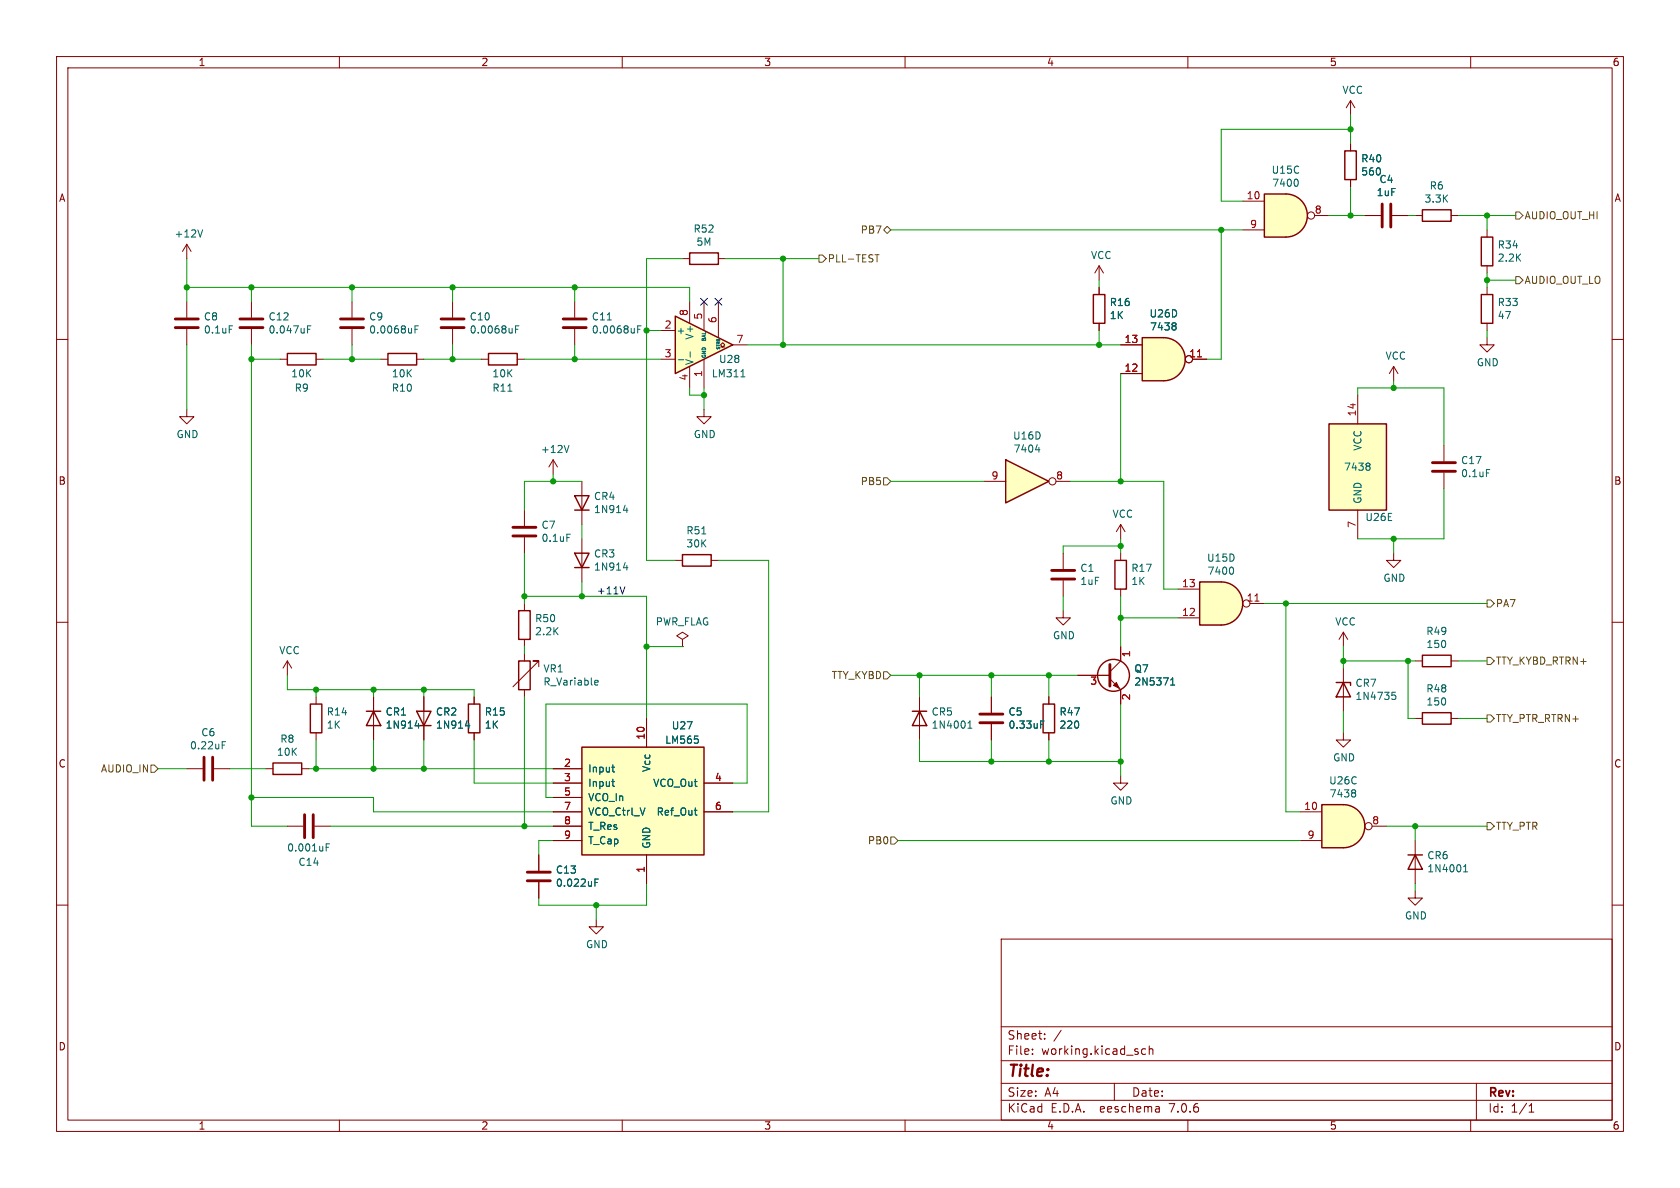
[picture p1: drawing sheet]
<svg xmlns="http://www.w3.org/2000/svg" width="297mm" height="210mm" viewBox="0 0 297 210" stroke-linecap="round" stroke-linejoin="round" font-family="sans-serif">
<g fill="none" stroke="#840000" stroke-width=".18">
<path d="M10 10h277v190h-277zM12 12h273v186h-273zM60 10v2M110 10v2M160 10v2M210 10v2M260 10v2M10 60h2M262.9 40.6v1.3M262.9 47v1.3M262.9 50.8v1.3M262.9 57.2v1.2"/>
<path d="M285 60h2M33 72.4v1.3h1.3l-1.3 1.2-1.3-1.2h1.3M246.4 64.8l-.8 1.2M246.4 64.8v2.5M246.4 64.8l.7 1.2M198.1 97.8v1.3M10 110h2M50.8 116.8l-.8 1.3M50.8 116.8v2.6M50.8 116.8l.8 1.3M198.1 104.1v1.3M237.5 118.1v7.6"/>
<path d="M250.2 116.8h1.3M256.5 116.8h1.3M285 110h2M33 135.9h2.8M37.8 135.9h2.8M47 135.9h1.3M53.3 135.9h1.3M175.3 123.2v2.8M175.3 128v2.8M185.4 123.2v1.3M185.4 129.5v1.3M198.1 137.2v1.2h1.3l-1.3 1.3-1.3-1.3h1.3"/>
<path d="M237.5 129.5v1.3h1.3l-1.3 1.3-1.3-1.3h1.3M250.2 127h1.3M256.5 127h1.3M10 160h2M50.8 146.1h2.8M55.6 146.1h2.8M250.2 157.5v1.3h1.3l-1.3 1.2-1.3-1.2h1.3M250.2 148.6v7.6M285 160h2M177 166h108v32h-108zM60 198v2M110 198v2"/>
<path d="M160 198v2M177 194.5h108M177 191.5h108M177 187.5h108M177 181.5h108M182.5 186.3v.1M182.5 185.5v.1M184.7 183.6v.1M184.7 182.8v.1M187.6 182.1l-1.3 2M197 191.5v3M202.5 185.5l-.4-.1-.3 .3v.4l.2 .2h.5"/>
<path d="M203.2 185.5l.2-.1 .3 .1 .1 .9M203.2 184.9v1.5M204.9 195.7l.1 .9M205 196.5l-.2 .1M205 196h-.2M210 198v2M260 198v2M261 191.5v6.5M270.3 196.6h.9M270.3 195.5l.4-.4v1.5"/>
</g>
<path d="M261.9 52.1h2v5.1h-2zM261.9 41.9h2v5.1h-2zM197.1 99.1h2v5h-2zM251.5 115.8h5v2.1h-5zM48.3 134.9h5v2h-5zM184.4 124.5h2v5h-2zM236.2 120.7h2.6v.5M237.5 120.7l1.3 2.5h-2.6zM251.5 126h5v2h-5zM248.9 151.1h2.6M250.2 151.1l1.3 2.6h-2.6z" fill="none" stroke="#840000" stroke-width=".25"/>
<path d="M39.3 131.7h.4M39.3 131.1h.6M184 128.1h.4M184 127.5h.6M246.1 122.4h.6M246.2 122.9h.3l.3 .2-.2 .5h-.4M57.7 149.8h.4M57.7 149.2h.6M258.7 154.1h.8M258.7 153.2l.4-.3v1.2" fill="none" stroke="#006464" stroke-width=".18"/>
<path d="M36.1 133.9v4M37.6 133.9v4M173.2 127.8h4.1M173.2 126.2h4.1M53.8 144v4.1M55.4 144v4.1" fill="none" stroke="#840000" stroke-width=".51"/>
<path d="M227.3 34.3a3.8 3.8 0 0 1 3.8 3.8 3.8 3.8 0 0 1-3.8 3.8z" fill="#ffffc2" stroke="#ffffc2" stroke-width=".18"/>
<path d="M223.5 34.3h3.8v7.6h-3.8z" fill="#ffffc2"/>
<path d="M223.5 34.3h3.8a3.8 3.8 0 0 1 3.8 3.8 3.8 3.8 0 0 1-3.8 3.8h-3.8z" fill="none" stroke="#840000" stroke-width=".25"/>
<g fill="none" stroke="#840000" stroke-width=".18">
<path d="M219.7 35.6h3.8M232.4 38.1h2.5M219.7 40.6h3.8M188 97.8v2.8M198.1 92.7l-.7 1.3M198.1 92.7v2.6M198.1 92.7l.8 1.3M188 108v1.2h1.2l-1.2 1.3-1.3-1.3h1.3M188 102.6v2.8"/>
<circle cx="231.8" cy="38.1" r=".63"/>
</g>
<path d="M229.2 31.7a.79 .79 0 0 1 0 1.2" fill="none" stroke="#006464" stroke-width=".18"/>
<path d="M185.9 102.4h4.1M185.9 100.8h4.1" fill="none" stroke="#840000" stroke-width=".51"/>
<path d="M205.7 59.7a3.8 3.8 0 0 1 3.8 3.8 3.8 3.8 0 0 1-3.8 3.8z" fill="#ffffc2" stroke="#ffffc2" stroke-width=".18"/>
<path d="M201.9 59.7h3.8v7.6h-3.8z" fill="#ffffc2"/>
<path d="M251.5 37.1h5v2h-5zM193.3 52.1h2v5.1h-2zM201.9 59.7h3.8a3.8 3.8 0 0 1 3.8 3.8 3.8 3.8 0 0 1-3.8 3.8h-3.8zM234.9 74.9h10.2v15.3h-10.2zM64.8 125.7h2.5M66 125.7l1.3 2.6h-2.5zM73.7 125.7h2.5l-1.3 2.6zM73.7 128.3h2.5" fill="none" stroke="#840000" stroke-width=".25"/>
<g fill="none" stroke="#840000" stroke-width=".18">
<path d="M241.3 38.1h2.8M246.1 38.1h2.8M250.2 38.1h1.3M256.5 38.1h1.3M194.3 47v2.5M194.3 50.8v1.3M194.3 57.2v1.2M194.3 47l-.8 1.3M194.3 47l.8 1.3M198.1 66h3.8M198.1 61h3.8M210.8 63.5h2.6"/>
<path d="M240 69.9v5M255.3 78.7v2.8M240 90.2v5.1M255.3 83.6v2.8M66 123.2v7.6M74.9 123.2v7.6"/>
<circle cx="210.2" cy="63.5" r=".63"/>
</g>
<path d="M211.7 63.1h.7" fill="none" stroke="#a90000" stroke-width=".18"/>
<path d="M207.7 57.1l.2 .2-.2 .3 .2 .3v.2l-.2 .2M242 81.9l.2 .2-.2 .3 .2 .2v.3l-.2 .2M262.8 83h.6M73.4 128.3h.8M74 127.9v.8M82.3 128.3h.8M82.9 127.9v.8" fill="none" stroke="#006464" stroke-width=".18"/>
<path d="M244.3 36.1v4M245.9 36.1v4M253.2 83.3h4.1M253.2 81.8h4.1" fill="none" stroke="#840000" stroke-width=".51"/>
<path d="M234.9 74.9h10.2v15.3h-10.2z" fill="#ffffc2" stroke="#ffffc2" stroke-width=".18"/>
<path d="M177.8 81.3l7.6 3.8-7.6 3.8z" fill="#ffffc2"/>
<path d="M177.8 81.3l7.6 3.8-7.6 3.8z" fill="none" stroke="#840000" stroke-width=".25"/>
<g fill="none" stroke="#840000" stroke-width=".18">
<path d="M262.9 59.7v1.3h1.3l-1.3 1.2-1.3-1.2h1.3M92.7 90.2v2.8M92.7 95v2.8M174 85.1h3.8M186.7 85.1h2.5"/>
<circle cx="186.1" cy="85.1" r=".63"/>
</g>
<path d="M183.1 79.5h.7M183.7 79.1v.8M100.2 94.4h.6" fill="none" stroke="#006464" stroke-width=".18"/>
<path d="M90.7 93.2h4M90.7 94.7h4" fill="none" stroke="#840000" stroke-width=".51"/>
<path d="M119.4 55.9l10.1 5.1-10.1 5z" fill="#ffffc2"/>
<g fill="none" stroke="#840000" stroke-width=".25">
<path d="M237.7 26.7h2.1v5.1h-2.1zM119.4 55.9l10.1 5.1-10.1 5zM121.9 44.7h5.1v2h-5.1zM86.4 62.5h5v2h-5zM101.6 87.6h2.5l-1.2 2.6zM101.6 97.8h2.5l-1.2 2.5zM101.6 90.2h2.5M120.6 98h5.1v2.1h-5.1zM91.7 116.8h2v5.1h-2zM91.7 108h2v5h-2zM101.6 100.3h2.5M54.9 124.5h2v5h-2z"/>
<path d="M102.9 132.1h21.6v19h-21.6z"/>
<circle cx="196.8" cy="119.4" r="2.82"/>
</g>
<g fill="none" stroke="#840000" stroke-width=".18">
<path d="M238.8 17.8v2.5M238.8 17.8l-.8 1.3M238.8 17.8l.7 1.3M238.8 25.4v1.3M238.8 31.8v1.2M33 43.2v2.5M33 53.3v2.8M33 58.2v2.8M33 43.2l-.7 1.3M33 43.2l.8 1.3M80 53.3v2.8M80 58.2v2.8"/>
<path d="M101.6 53.3v2.8M101.6 58.2v2.8M116.8 58.4h2.6M120.6 45.7h1.3M121.9 53.3v3.9M124.5 53.3v5.1M127 53.3v6.4M127 45.7h1.3M85.1 63.5h1.3M91.4 63.5h1.3M116.8 63.5h2.6M121.9 64.8v3.8"/>
<path d="M124.5 72.4v1.3h1.2l-1.2 1.2-1.3-1.2h1.3M124.5 63.5v5.1M127.4 61.3h.4l-.4-.3 .4-.4 .3 .4-.3 .3h.3M129.5 61h2.6M97.8 81.3l-.8 1.3M97.8 81.3v2.5M97.8 81.3l.8 1.3M102.9 85.1v7.6M102.9 95.3v7.6M119.4 99.1h1.2M125.7 99.1h1.3M92.7 106.7v1.3"/>
<path d="M92.7 113v1.3M92.7 115.6v1.2M95.2 117.9v-1.1h-1h1l-4.5 4.6M190.5 119.4h5.7M198.1 114.3v2.5l-1.9 1.9M55.9 123.2v1.3M55.9 129.5v1.3M92.7 121.9v1.3M97.8 135.9h5.1M97.8 138.4h5.1M114.3 127v5.1M124.5 138.4h5"/>
<path d="M196.2 120l1.9 1.9v2.6M97.8 141h5.1M97.8 143.5h5.1M97.8 146.1h5.1M97.8 148.6h5.1M114.3 151.1v5.1M124.5 143.5h5"/>
</g>
<g fill="none" stroke="#006464" stroke-width=".18">
<path d="M35.8 40.6l-.4 1.3M40.5 57.6h.6M91.1 58.2h.5M91.8 57.6h-.7v1.3M107.4 56.6h.7M112.7 58.2h.5M113.3 57.6h-.6v1.3M89.8 69.2h.7M100.6 78.7l-.4 1.3M119.9 63.6h1M122 62.2v1M131 66.6h.7"/>
<path d="M110.2 90.2h.8M110.8 89.8v.8M110.8 99.9v.9M124.1 94.4h.7M110.2 100.4h.8M105.2 121h.5M105.2 120.3h.4l.1 .3-.6 .1M108.2 135.6h.4M108.2 138.2h.4M108.4 136.4l.2 .1M108.4 138.9l.2 .1M123.4 130.7v.6"/>
<path d="M207 121.1h.7M207 120.2l.3-.4v1.3M122.7 143.2h.5M123.1 144.1h.1"/>
</g>
<path d="M31 57.9h4.1M31 56.4h4.1M78 57.9h4M78 56.4h4M99.6 57.9h4M99.6 56.4h4M196.2 117.5v3.8" fill="none" stroke="#840000" stroke-width=".51"/>
<path d="M196.8 121.2l.6-.5 .5 1z" fill="#840000" stroke="#840000" stroke-width=".18"/>
<g fill="#ffffc2" stroke="#ffffc2" stroke-width=".18">
<path d="M102.9 132.1h21.6v19h-21.6z"/>
<path d="M215.9 102.9a3.8 3.8 0 0 1 3.8 3.8 3.8 3.8 0 0 1-3.8 3.8z"/>
</g>
<path d="M212.1 102.9h3.8v7.6h-3.8z" fill="#ffffc2"/>
<path d="M50.8 62.5h5.1v2h-5.1zM68.6 62.5h5.1v2h-5.1zM212.1 102.9h3.8a3.8 3.8 0 0 1 3.8 3.8 3.8 3.8 0 0 1-3.8 3.8h-3.8zM82.8 124.5h2v5h-2zM161.3 125.7h2.5M162.6 125.7l1.2 2.6h-2.5z" fill="none" stroke="#840000" stroke-width=".25"/>
<g fill="none" stroke="#840000" stroke-width=".18">
<path d="M62.2 53.3v2.8M62.2 58.2v2.8M49.5 63.5h1.3M55.9 63.5h1.2M67.3 63.5h1.3M73.7 63.5h1.2M246.4 97.8v1.3h1.2l-1.2 1.2-1.3-1.2h1.3M120.6 113l1.1-.6-1.1-.6-1 .6 1 .6v1.3M120.6 114.3h.1M208.3 109.2h3.8M208.3 104.1h3.8M221 106.7h2.5"/>
<path d="M237.5 111.8l-.8 1.2M237.5 111.8v2.5M237.5 111.8l.8 1.2M83.8 123.2v1.3M83.8 129.5v1.3M162.6 123.2v7.6M95.2 151.1v2.8M95.2 156v2.8M105.4 162.6v1.2h1.3l-1.3 1.3-1.3-1.3h1.3"/>
<circle cx="220.3" cy="106.7" r=".63"/>
</g>
<path d="M221.9 106.3h.7" fill="none" stroke="#a90000" stroke-width=".18"/>
<path d="M73.4 58.2h.4M74 57.6h-.6v1.3M217.8 100.2a.79 .79 0 0 1 0 1.3M171.1 128.7h.7M171.1 127.8l.4-.3v1.2M105.2 156h.4M105.2 155.4h.6" fill="none" stroke="#006464" stroke-width=".18"/>
<path d="M60.2 57.9h4.1M60.2 56.4h4.1M93.2 155.7h4.1M93.2 154.2h4.1" fill="none" stroke="#840000" stroke-width=".51"/>
<path d="M237.5 142.2a3.8 3.8 0 0 1 3.8 3.9 3.8 3.8 0 0 1-3.8 3.8z" fill="#ffffc2" stroke="#ffffc2" stroke-width=".18"/>
<path d="M233.7 142.2h3.8v7.7h-3.8z" fill="#ffffc2"/>
<path d="M233.7 142.2h3.8a3.8 3.8 0 0 1 3.8 3.9 3.8 3.8 0 0 1-3.8 3.8h-3.8z" fill="none" stroke="#840000" stroke-width=".25"/>
<g fill="none" stroke="#840000" stroke-width=".18">
<path d="M238.8 25.4v1.3M238.8 31.8v1.2M241.3 38.1h2.8M246.1 38.1h2.8M44.4 53.3v2.8M44.4 58.2v2.8M194.3 50.8v1.3M194.3 57.2v1.2M198.1 66h3.8M198.1 61h3.8M210.8 63.5h2.6M190.5 119.4h5.7"/>
<path d="M198.1 114.3v2.5M66 123.2v2.5M66 128.3v2.5M74.9 123.2v2.5M74.9 128.3v2.5M83.8 123.2v1.3M83.8 129.5v1.3M97.8 135.9h5.1M97.8 138.4h5.1M114.3 127v5.1M124.5 138.4h5M175.3 123.2v2.8"/>
<path d="M175.3 128v2.8M185.4 123.2v1.3M185.4 129.5v1.3M198.1 121.9v2.6M95.2 151.1v2.8M95.2 156v2.8M97.8 143.5h5.1M97.8 146.1h5.1M97.8 148.6h5.1M97.8 141h5.1M114.3 151.1v5.1M124.5 143.5h5"/>
<path d="M229.9 143.5h3.8M229.9 148.6h3.8M242.6 146.1h2.5"/>
<circle cx="210.2" cy="63.5" r=".63"/>
<circle cx="241.9" cy="146" r=".63"/>
</g>
<g fill="none" stroke="#006464" stroke-width=".18">
<path d="M54.4 58.2h.4M54.4 57.6h.6M207.7 57.1l.2 .2-.2 .3 .2 .3v.2l-.2 .2M73.4 128.3h.8M74 127.9v.8M82.3 128.3h.8M82.9 127.9v.8M108.2 135.6h.4M108.2 138.2h.4M108.4 136.4l.2 .1M108.4 138.9l.2 .1M123.4 130.7v.6"/>
<path d="M184 128.1h.4M184 127.5h.6M207 121.1h.7M207 120.2l.3-.4v1.3M239.4 139.6l.3 .3-.3 .3 .3 .2v.2l-.3 .3M105.2 156h.4M105.2 155.4h.6M122.7 143.2h.5M123.1 144.1h.1"/>
</g>
<path d="M42.4 57.9h4.1M42.4 56.4h4.1" fill="none" stroke="#840000" stroke-width=".51"/>
<g fill="none" stroke="#725600" stroke-width=".18">
<path d="M268 37.5h.6l.6 .6-.6 .6h-.6zM144.8 45.1h.6l.6 .6-.6 .7h-.6zM154.7 45h.7M156.2 40.6l.6-.6 .7 .6-.7 .7zM268 48.9h.6l.6 .6-.6 .7h-.6zM156.2 84.5h.6l.7 .6-.7 .6h-.6zM156.2 118.7h.6l.7 .7-.7 .6h-.6zM262.9 106h.6l.7 .7-.7 .6h-.6zM262.9 116.2h.6l.7 .6-.7 .7h-.6zM26.7 135.3h.6l.6 .6-.6 .6h-.6zM262.9 126.4h.6l.7 .6-.7 .6h-.6zM157.5 148h.6l.6 .6-.6 .6h-.6z"/>
<path d="M262.9 145.4h.6l.7 .7-.7 .6h-.6z"/>
</g>
<path d="M110.5 103.7l-.5 1.3" fill="none" stroke="#0000c2" stroke-width=".18"/>
<g fill="none" stroke="#009600" stroke-width=".18">
<path d="M234.9 38.1h6.4M238.8 22.9h-22.9v12.7h3.8M238.8 20.3v5.1M238.8 33v5.1M248.9 38.1h1.3M257.8 38.1h10.2M262.9 38.1v2.5M33 50.8h88.9v2.5M33 45.7v7.6M44.4 50.8v2.5M62.2 50.8v2.5M80 50.8v2.5"/>
<path d="M101.6 50.8v2.5M114.3 58.4h2.5M120.6 45.7h-6.3v53.4h5.1M128.3 45.7h16.5M138.4 45.7v15.3M157.5 40.6h62.2M194.3 49.5v1.3M194.3 58.4v2.6M215.9 40.6v22.9h-2.5M262.9 48.3v2.5M262.9 58.4v1.3M262.9 49.5h5.1"/>
<path d="M33 61v11.4M44.4 63.5h5.1M44.4 61v85.1h6.4M57.1 63.5h10.2M62.2 61v2.5M74.9 63.5h10.2M80 61v2.5M92.7 63.5h24.1M101.6 61v2.5M121.9 68.6v1.3h2.6M124.5 68.6v3.8M132.1 61h66"/>
<path d="M198.1 66v19.1M240 69.9v-1.3h15.3v10.1M246.4 67.3v1.3M92.7 97.8v8.9M97.8 83.8v1.3M102.9 85.1h-10.2v5.1M102.9 92.7v2.6M127 99.1h8.9v44.4h-6.4M157.5 85.1h16.5M189.2 85.1h16.5v19h2.6M198.1 95.3v2.5M198.1 96.5h-10.1v1.3"/>
<path d="M246.4 95.3v2.5M255.3 86.4v8.9h-15.3M50.8 119.4v2.5h33v1.3M92.7 114.3v1.3M92.7 105.4h21.6v21.6M102.9 102.9v2.5M114.3 114.3h6.3M157.5 119.4h33M162.6 119.4v3.8M175.3 119.4v3.8M185.4 119.4v3.8M188 105.4v2.6"/>
<path d="M198.1 109.2h10.2M198.1 105.4v8.9M223.5 106.7h39.4M227.3 106.7v36.8h2.6M237.5 114.3v3.8M237.5 116.8h12.7M248.9 116.8v10.2h1.3M257.8 116.8h5.1M27.9 135.9h5.1M40.6 135.9h6.4M54.6 135.9h43.2M55.9 121.9v1.3"/>
<path d="M55.9 130.8v5.1M66 121.9v1.3M66 130.8v5.1M74.9 121.9v1.3M74.9 130.8v5.1M83.8 130.8v7.6h14M92.7 123.2v22.9M129.5 138.4h2.6v-13.9h-35.6v16.5h1.3M162.6 130.8v3.8h35.5M175.3 130.8v3.8M185.4 130.8v3.8M198.1 124.5v12.7"/>
<path d="M237.5 125.7v3.8M257.8 127h5.1M44.4 141h21.6v2.5h31.8M58.4 146.1h39.4M97.8 148.6h-2.6v2.5M114.3 156.2v3.8h-19.1v-1.2M158.7 148.6h71.2M245.1 146.1h17.8M250.2 146.1v2.5M250.2 156.2v1.3M105.4 160v2.6"/>
</g>
<path d="M123.9 52.7l1.2 1.2M125.1 52.7l-1.2 1.2M126.4 52.7l1.2 1.2M127.6 52.7l-1.2 1.2" fill="none" stroke="#000084" stroke-width=".18"/>
<path d="M211.7 63.1h.7" fill="none" stroke="#a90000" stroke-width=".18"/>
<g fill="#009600" stroke="#009600" stroke-width=".18">
<circle cx="238.8" cy="38.1" r=".46"/>
<circle cx="246.4" cy="68.6" r=".46"/>
<circle cx="215.9" cy="40.6" r=".46"/>
<circle cx="262.9" cy="38.1" r=".46"/>
<circle cx="262.9" cy="49.5" r=".46"/>
<circle cx="238.8" cy="22.9" r=".46"/>
<circle cx="44.4" cy="50.8" r=".46"/>
<circle cx="33" cy="50.8" r=".46"/>
<circle cx="44.4" cy="63.5" r=".46"/>
<circle cx="80" cy="50.8" r=".46"/>
<circle cx="80" cy="63.5" r=".46"/>
<circle cx="62.2" cy="63.5" r=".46"/>
<circle cx="62.2" cy="50.8" r=".46"/>
<circle cx="55.9" cy="135.9" r=".46"/>
<circle cx="74.9" cy="135.9" r=".46"/>
<circle cx="66" cy="135.9" r=".46"/>
<circle cx="66" cy="121.9" r=".46"/>
<circle cx="55.9" cy="121.9" r=".46"/>
<circle cx="44.4" cy="141" r=".46"/>
<circle cx="237.5" cy="116.8" r=".46"/>
<circle cx="198.1" cy="134.6" r=".46"/>
<circle cx="227.3" cy="106.7" r=".46"/>
<circle cx="175.3" cy="134.6" r=".46"/>
<circle cx="175.3" cy="119.4" r=".46"/>
<circle cx="185.4" cy="134.6" r=".46"/>
<circle cx="198.1" cy="109.2" r=".46"/>
<circle cx="138.4" cy="45.7" r=".46"/>
<circle cx="124.5" cy="69.9" r=".46"/>
<circle cx="101.6" cy="63.5" r=".46"/>
<circle cx="114.3" cy="58.4" r=".46"/>
<circle cx="101.6" cy="50.8" r=".46"/>
<circle cx="97.8" cy="85.1" r=".46"/>
<circle cx="92.7" cy="105.4" r=".46"/>
<circle cx="102.9" cy="105.4" r=".46"/>
<circle cx="92.7" cy="146.1" r=".46"/>
<circle cx="114.3" cy="114.3" r=".46"/>
<circle cx="74.9" cy="121.9" r=".46"/>
<circle cx="105.4" cy="160" r=".46"/>
<circle cx="246.4" cy="95.3" r=".46"/>
<circle cx="250.2" cy="146.1" r=".46"/>
<circle cx="248.9" cy="116.8" r=".46"/>
<circle cx="198.1" cy="85.1" r=".46"/>
<circle cx="162.6" cy="119.4" r=".46"/>
<circle cx="185.4" cy="119.4" r=".46"/>
<circle cx="138.4" cy="61" r=".46"/>
<circle cx="194.3" cy="61" r=".46"/>
<circle cx="198.1" cy="96.5" r=".46"/>
</g>
<text font-size="2.8" fill="#840000" x="178" y="190.9">Title:</text>
<g font-size="2.1" fill="#840000">
<text x="178" y="184">Sheet:</text>
<text x="178" y="186.7">File:</text>
<text x="184.1" y="186.7">working.kicad_sch</text>
<text x="178" y="196.9">KiCad</text>
<text x="178" y="194.1">Size:</text>
<text x="184.7" y="194.1">A4</text>
<text x="185.7" y="196.9">E.D.A.</text>
<text x="194.6" y="196.9">eeschema</text>
<text x="200" y="194.1">Date:</text>
<text x="207" y="196.9">7.0.6</text>
<text x="263" y="194.3">Rev:</text>
<text x="263" y="196.9">Id:</text>
<text x="267.1" y="196.9">1/1</text>
</g>
<g font-size="1.8" fill="#840000">
<text x="35" y="11.9">1</text>
<text x="85" y="11.9">2</text>
<text x="135" y="11.9">3</text>
<text x="185" y="11.9">4</text>
<text x="235" y="11.9">5</text>
<text x="285" y="11.9">6</text>
<text x="10.3" y="35.9">A</text>
<text x="285.3" y="35.9">A</text>
<text x="10.3" y="85.9">B</text>
<text x="285.3" y="85.9">B</text>
<text x="10.3" y="135.9">C</text>
<text x="285.3" y="135.9">C</text>
<text x="10.3" y="185.9">D</text>
<text x="285.3" y="185.9">D</text>
<text x="35" y="199.9">1</text>
<text x="85" y="199.9">2</text>
<text x="135" y="199.9">3</text>
<text x="185" y="199.9">4</text>
<text x="235" y="199.9">5</text>
<text x="285" y="199.9">6</text>
</g>
<g font-size="1.8" fill="#006464">
<text x="237.2" y="16.8">VCC</text>
<text x="240.5" y="28.9">R40</text>
<text x="224.7" y="30.9">U15C</text>
<text x="224.8" y="33.2">7400</text>
<text x="240.5" y="31.2">560</text>
<text x="243.3" y="34.9">1uF</text>
<text x="243.8" y="32.6">C4</text>
<text x="252.7" y="33.7">R6</text>
<text x="122.5" y="41.3">R52</text>
<text x="251.8" y="36">3.3K</text>
<text x="30.8" y="42.2">+12V</text>
<text x="123" y="43.6">5M</text>
<text x="192.8" y="46">VCC</text>
<text x="264.7" y="44.1">R34</text>
<text x="264.7" y="46.5">2.2K</text>
<text x="36" y="56.8">C8</text>
<text x="36" y="59.2">0.1uF</text>
<text x="47.4" y="56.8">C12</text>
<text x="47.4" y="59.2">0.047uF</text>
<text x="65.2" y="56.8">C9</text>
<text x="65.2" y="59.2">0.0068uF</text>
<text x="82.9" y="59.2">0.0068uF</text>
<text x="82.9" y="56.8">C10</text>
<text x="104.5" y="59.2">0.0068uF</text>
<text x="104.5" y="56.8">C11</text>
<text x="119.5" y="59.3">+</text>
<text x="196.1" y="56.6">1K</text>
<text x="196.1" y="54.3">R16</text>
<text x="203.1" y="56.3">U26D</text>
<text x="203.2" y="58.6">7438</text>
<text x="264.7" y="54.3">R33</text>
<text x="264.7" y="56.6">47</text>
<text x="122.8" y="64.6" transform="rotate(-90 122.8 64.6)">V-</text>
<text x="122.8" y="60.1" transform="rotate(-90 122.8 60.1)">V+</text>
<text x="127" y="64.4">U28</text>
<text x="244.8" y="63.8">VCC</text>
<text x="261" y="64.9">GND</text>
<text x="51.4" y="66.9">10K</text>
<text x="52" y="69.4">R9</text>
<text x="69.2" y="69.4">R10</text>
<text x="69.2" y="66.9">10K</text>
<text x="87" y="69.4">R11</text>
<text x="87" y="66.9">10K</text>
<text x="125.7" y="66.9">LM311</text>
<text x="31.1" y="77.6">GND</text>
<text x="122.6" y="77.6">GND</text>
<text x="179" y="77.9">U16D</text>
<text x="95.5" y="80.3">+12V</text>
<text x="179.1" y="80.2">7404</text>
<text x="237.5" y="83.4">7438</text>
<text x="240.9" y="79.8" transform="rotate(-90 240.9 79.8)">VCC</text>
<text x="258.2" y="82.2">C17</text>
<text x="104.9" y="88.6">CR4</text>
<text x="240.9" y="89.2" transform="rotate(-90 240.9 89.2)">GND</text>
<text x="258.2" y="84.6">0.1uF</text>
<text x="95.6" y="93.7">C7</text>
<text x="95.6" y="96">0.1uF</text>
<text x="104.9" y="90.9">1N914</text>
<text x="121.2" y="94.7">R51</text>
<text x="196.6" y="91.7">VCC</text>
<text x="241.3" y="92.3">U26E</text>
<text x="104.9" y="98.8">CR3</text>
<text x="104.9" y="101.1">1N914</text>
<text x="121.2" y="97">30K</text>
<text x="190.9" y="101.3">C1</text>
<text x="199.9" y="101.3">R17</text>
<text x="213.3" y="99.5">U15D</text>
<text x="213.4" y="101.8">7400</text>
<text x="190.9" y="103.6">1uF</text>
<text x="199.9" y="103.6">1K</text>
<text x="244.5" y="103">GND</text>
<text x="94.5" y="110.2">R50</text>
<text x="94.5" y="112.5">2.2K</text>
<text x="115.8" y="110.8">PWR_FLAG</text>
<text x="186.1" y="113.2">GND</text>
<text x="236" y="110.8">VCC</text>
<text x="252.1" y="112.4">R49</text>
<text x="49.3" y="115.8">VCC</text>
<text x="96" y="119.1">VR1</text>
<text x="200.4" y="119.1">Q7</text>
<text x="252.1" y="114.8">150</text>
<text x="96" y="121.4">R_Variable</text>
<text x="200.4" y="121.4">2N5371</text>
<text x="239.5" y="121.6">CR7</text>
<text x="239.5" y="123.9">1N4735</text>
<text x="252.1" y="122.6">R48</text>
<text x="252.1" y="124.9">150</text>
<text x="35.5" y="130.4">C6</text>
<text x="49.5" y="131.5">R8</text>
<text x="57.7" y="129">1K</text>
<text x="57.7" y="126.7">R14</text>
<text x="68.1" y="126.7">CR1</text>
<text x="68.1" y="129">1N914</text>
<text x="77" y="126.7">CR2</text>
<text x="77" y="129">1N914</text>
<text x="85.6" y="129">1K</text>
<text x="85.6" y="126.7">R15</text>
<text x="117.5" y="131.7">LM565</text>
<text x="118.7" y="129.1">U27</text>
<text x="164.6" y="126.7">CR5</text>
<text x="164.6" y="129">1N4001</text>
<text x="178.2" y="126.7">C5</text>
<text x="178.2" y="129">0.33uF</text>
<text x="187.2" y="129">220</text>
<text x="187.2" y="126.7">R47</text>
<text x="33.5" y="132.7">0.22uF</text>
<text x="48.9" y="133.8">10K</text>
<text x="103.9" y="136.8">Input</text>
<text x="115.2" y="136.6" transform="rotate(-90 115.2 136.6)">Vcc</text>
<text x="235.6" y="134.8">GND</text>
<text x="103.9" y="139.3">Input</text>
<text x="103.9" y="141.8">VCO_In</text>
<text x="115.4" y="139.3">VCO_Out</text>
<text x="196.2" y="142.4">GND</text>
<text x="234.9" y="138.9">U26C</text>
<text x="235" y="141.2">7438</text>
<text x="103.9" y="144.4">VCO_Ctrl_V</text>
<text x="103.9" y="146.9">T_Res</text>
<text x="103.9" y="149.5">T_Cap</text>
<text x="116" y="144.4">Ref_Out</text>
<text x="50.7" y="150.7">0.001uF</text>
<text x="52.7" y="153.3">C14</text>
<text x="98.2" y="154.6">C13</text>
<text x="115.2" y="150.1" transform="rotate(-90 115.2 150.1)">GND</text>
<text x="252.2" y="152.1">CR6</text>
<text x="252.2" y="154.4">1N4001</text>
<text x="98.2" y="156.9">0.022uF</text>
<text x="103.5" y="167.8">GND</text>
<text x="248.3" y="162.7">GND</text>
</g>
<g font-size="1.8" fill="#a90000">
<text x="220.3" y="35.3">10</text>
<text x="220.9" y="40.4">9</text>
<text x="232.3" y="37.8">8</text>
<text x="117.4" y="58.2">2</text>
<text x="121.7" y="56" transform="rotate(-90 121.7 56)">8</text>
<text x="124.2" y="56.6" transform="rotate(-90 124.2 56.6)">5</text>
<text x="126.7" y="57.2" transform="rotate(-90 126.7 57.2)">6</text>
<text x="117.4" y="63.2">3</text>
<text x="130.1" y="60.7">7</text>
<text x="198.7" y="65.8">12</text>
<text x="198.7" y="60.7">13</text>
<text x="210.1" y="63.2">11</text>
<text x="121.7" y="67.4" transform="rotate(-90 121.7 67.4)">4</text>
<text x="124.2" y="66.7" transform="rotate(-90 124.2 66.7)">1</text>
<text x="239.8" y="73.7" transform="rotate(-90 239.8 73.7)">14</text>
<text x="175.2" y="84.8">9</text>
<text x="186.6" y="84.8">8</text>
<text x="239.8" y="93.4" transform="rotate(-90 239.8 93.4)">7</text>
<text x="208.9" y="103.9">13</text>
<text x="220.3" y="106.4">11</text>
<text x="208.9" y="109">12</text>
<text x="200.1" y="116.3" transform="rotate(-90 200.1 116.3)">1</text>
<text x="192.7" y="121.4">3</text>
<text x="200.1" y="123.9" transform="rotate(-90 200.1 123.9)">2</text>
<text x="114" y="130.9" transform="rotate(-90 114 130.9)">10</text>
<text x="99.6" y="135.6">2</text>
<text x="99.6" y="138.2">3</text>
<text x="99.6" y="140.7">5</text>
<text x="99.6" y="143.3">7</text>
<text x="126.3" y="138.2">4</text>
<text x="126.3" y="143.3">6</text>
<text x="230.5" y="143.3">10</text>
<text x="99.6" y="145.8">8</text>
<text x="99.6" y="148.3">9</text>
<text x="231.1" y="148.3">9</text>
<text x="242.5" y="145.8">8</text>
<text x="114" y="154.4" transform="rotate(-90 114 154.4)">1</text>
</g>
<g font-size="1.8" fill="#725600">
<text x="152.1" y="41.5">PB7</text>
<text x="269.4" y="39">AUDIO_OUT_HI</text>
<text x="146.2" y="46.6">PLL-TEST</text>
<text x="269.4" y="50.4">AUDIO_OUT_LO</text>
<text x="152.1" y="86">PB5</text>
<text x="264.4" y="107.5">PA7</text>
<text x="264.4" y="117.7">TTY_KYBD_RTRN+</text>
<text x="146.9" y="120.2">TTY_KYBD</text>
<text x="264.4" y="127.9">TTY_PTR_RTRN+</text>
<text x="17.7" y="136.8">AUDIO_IN</text>
<text x="153.3" y="149.5">PB0</text>
<text x="264.4" y="146.9">TTY_PTR</text>
</g>
<text font-size="1.8" fill="#0000c2" x="105.4" y="105.2">+11V</text>
<g font-size=".9" fill="#006464">
<text x="125" y="63.4" transform="rotate(-90 125 63.4)">GND</text>
<text x="125" y="60.5" transform="rotate(-90 125 60.5)">BAL</text>
</g>
<text font-size=".7" fill="#006464" x="127.4" y="61.9" transform="rotate(-90 127.4 61.9)">STRB</text>
</svg>
